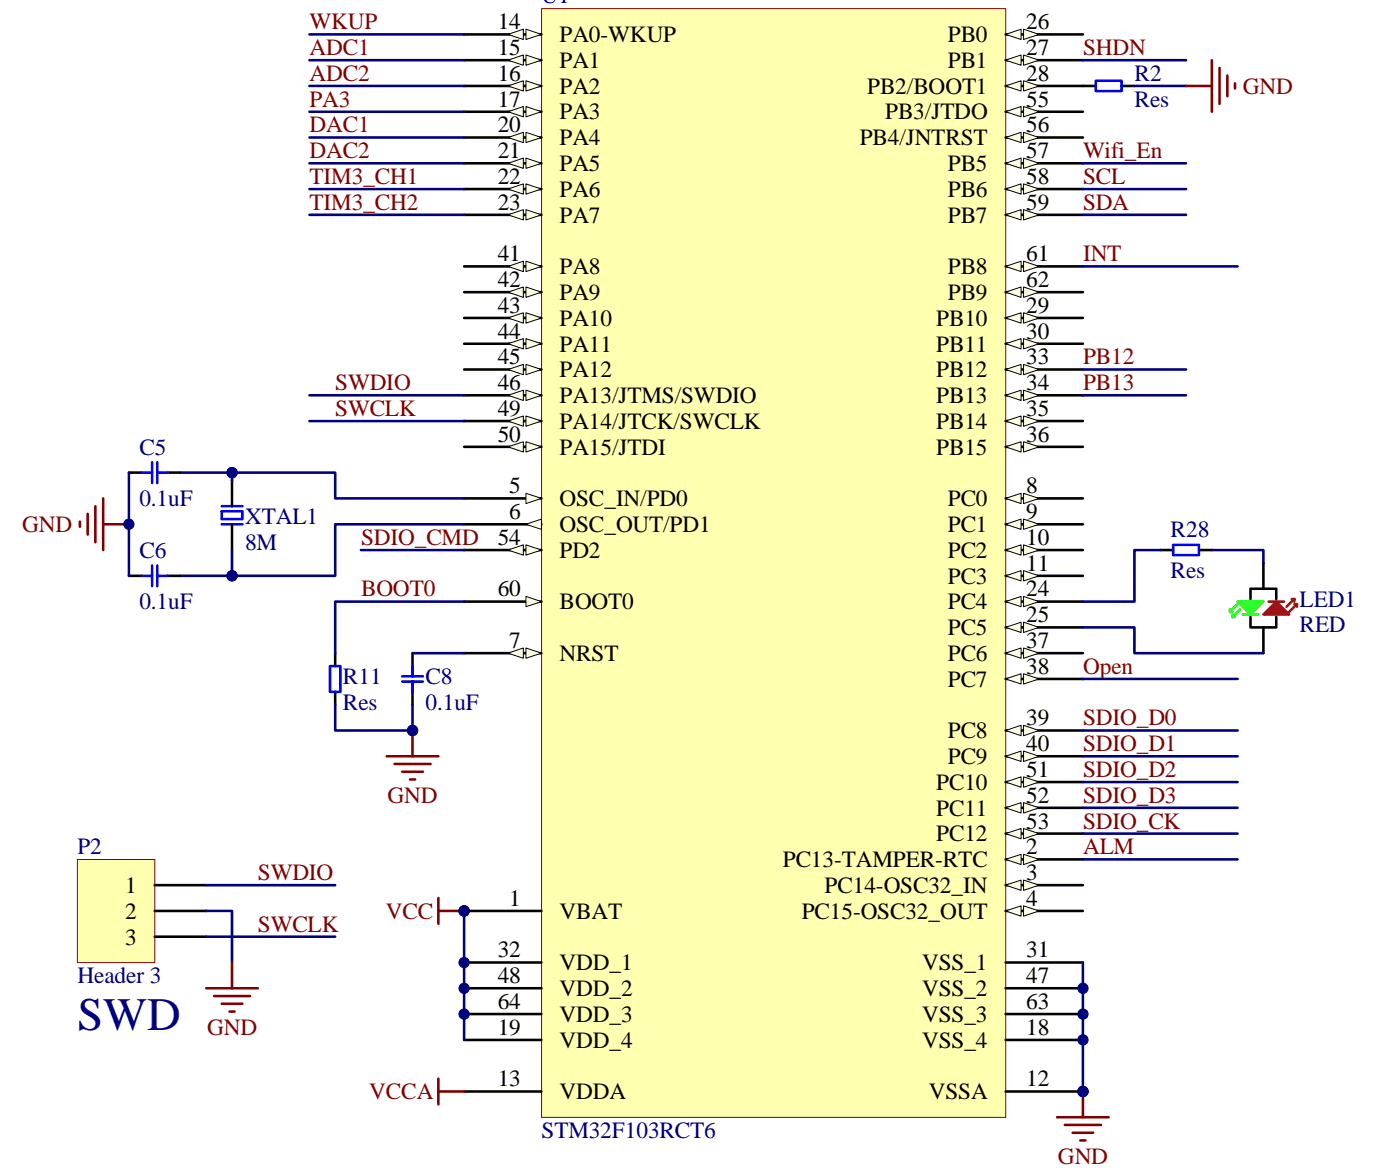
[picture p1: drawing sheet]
<svg xmlns="http://www.w3.org/2000/svg" width="251mm" height="210mm" viewBox="0 0 251 210" stroke-linecap="round" stroke-linejoin="round" font-family="sans-serif">
<path d="M97 1.6h83.1v198.4h-83.1z" fill="#ffffb0"/>
<path d="M97 1.5h83.1v198.5h-83.1z" fill="none" stroke="#800000" stroke-width=".18"/>
<path d="M83.1 107.7h13.9" fill="none" stroke="#000" stroke-width=".46"/>
<path d="M94.2 106.8l2.8 .9-2.8 .9z" fill="#ffffe8" stroke="#000" stroke-width=".18"/>
<path d="M83.1 116.9h13.9" fill="none" stroke="#000" stroke-width=".46"/>
<g fill="#ffffe8" stroke="#000" stroke-width=".18">
<path d="M94.2 116l2.8 .9-2.8 .9z"/>
<path d="M91 116.9l2.7-.9v1.8z"/>
</g>
<path d="M83.1 89.2h13.9" fill="none" stroke="#000" stroke-width=".46"/>
<path d="M94.2 88.3l2.8 .9-2.8 .9z" fill="#ffffe8" stroke="#000" stroke-width=".18"/>
<path d="M83.1 93.9h13.9" fill="none" stroke="#000" stroke-width=".46"/>
<path d="M94.2 93.9l2.8-1v1.9z" fill="#ffffe8" stroke="#000" stroke-width=".18"/>
<path d="M83.1 6.2h13.9" fill="none" stroke="#000" stroke-width=".46"/>
<g fill="#ffffe8" stroke="#000" stroke-width=".18">
<path d="M94.2 5.2l2.8 1-2.8 .9z"/>
<path d="M91 6.2l2.7-1v1.9z"/>
</g>
<path d="M83.1 10.8h13.9" fill="none" stroke="#000" stroke-width=".46"/>
<g fill="#ffffe8" stroke="#000" stroke-width=".18">
<path d="M94.2 9.8l2.8 1-2.8 .9z"/>
<path d="M91 10.8l2.7-1v1.9z"/>
</g>
<path d="M83.1 15.4h13.9" fill="none" stroke="#000" stroke-width=".46"/>
<g fill="#ffffe8" stroke="#000" stroke-width=".18">
<path d="M94.2 14.5l2.8 .9-2.8 .9z"/>
<path d="M91 15.4l2.7-.9v1.8z"/>
</g>
<path d="M83.1 20h13.9" fill="none" stroke="#000" stroke-width=".46"/>
<g fill="#ffffe8" stroke="#000" stroke-width=".18">
<path d="M94.2 19.1l2.8 .9-2.8 .9z"/>
<path d="M91 20l2.7-.9v1.8z"/>
</g>
<path d="M83.1 24.6h13.9" fill="none" stroke="#000" stroke-width=".46"/>
<g fill="#ffffe8" stroke="#000" stroke-width=".18">
<path d="M94.2 23.7l2.8 .9-2.8 .9z"/>
<path d="M91 24.6l2.7-.9v1.8z"/>
</g>
<path d="M83.1 29.2h13.9" fill="none" stroke="#000" stroke-width=".46"/>
<g fill="#ffffe8" stroke="#000" stroke-width=".18">
<path d="M94.2 28.3l2.8 .9-2.8 .9z"/>
<path d="M91 29.2l2.7-.9v1.8z"/>
</g>
<path d="M83.1 33.8h13.9" fill="none" stroke="#000" stroke-width=".46"/>
<g fill="#ffffe8" stroke="#000" stroke-width=".18">
<path d="M94.2 32.9l2.8 .9-2.8 1z"/>
<path d="M91 33.8l2.7-.9v1.9z"/>
</g>
<path d="M83.1 38.5h13.9" fill="none" stroke="#000" stroke-width=".46"/>
<g fill="#ffffe8" stroke="#000" stroke-width=".18">
<path d="M94.2 37.5l2.8 1-2.8 .9z"/>
<path d="M91 38.5l2.7-1v1.9z"/>
</g>
<path d="M83.1 47.7h13.9" fill="none" stroke="#000" stroke-width=".46"/>
<g fill="#ffffe8" stroke="#000" stroke-width=".18">
<path d="M94.2 46.8l2.8 .9-2.8 .9z"/>
<path d="M91 47.7l2.7-.9v1.8z"/>
</g>
<path d="M83.1 52.3h13.9" fill="none" stroke="#000" stroke-width=".46"/>
<g fill="#ffffe8" stroke="#000" stroke-width=".18">
<path d="M94.2 51.4l2.8 .9-2.8 .9z"/>
<path d="M91 52.3l2.7-.9v1.8z"/>
</g>
<path d="M83.1 56.9h13.9" fill="none" stroke="#000" stroke-width=".46"/>
<g fill="#ffffe8" stroke="#000" stroke-width=".18">
<path d="M94.2 56l2.8 .9-2.8 .9z"/>
<path d="M91 56.9l2.7-.9v1.8z"/>
</g>
<path d="M83.1 61.5h13.9" fill="none" stroke="#000" stroke-width=".46"/>
<g fill="#ffffe8" stroke="#000" stroke-width=".18">
<path d="M94.2 60.6l2.8 .9-2.8 1z"/>
<path d="M91 61.5l2.7-.9v1.9z"/>
</g>
<path d="M83.1 66.1h13.9" fill="none" stroke="#000" stroke-width=".46"/>
<g fill="#ffffe8" stroke="#000" stroke-width=".18">
<path d="M94.2 65.2l2.8 .9-2.8 1z"/>
<path d="M91 66.1l2.7-.9v1.9z"/>
</g>
<path d="M83.1 70.8h13.9" fill="none" stroke="#000" stroke-width=".46"/>
<g fill="#ffffe8" stroke="#000" stroke-width=".18">
<path d="M94.2 69.8l2.8 1-2.8 .9z"/>
<path d="M91 70.8l2.7-1v1.9z"/>
</g>
<path d="M83.1 75.4h13.9" fill="none" stroke="#000" stroke-width=".46"/>
<g fill="#ffffe8" stroke="#000" stroke-width=".18">
<path d="M94.2 74.5l2.8 .9-2.8 .9z"/>
<path d="M91 75.4l2.7-.9v1.8z"/>
</g>
<path d="M83.1 80h13.9" fill="none" stroke="#000" stroke-width=".46"/>
<g fill="#ffffe8" stroke="#000" stroke-width=".18">
<path d="M94.2 79.1l2.8 .9-2.8 .9z"/>
<path d="M91 80l2.7-.9v1.8z"/>
</g>
<path d="M180.1 6.2h13.8" fill="none" stroke="#000" stroke-width=".46"/>
<g fill="#ffffe8" stroke="#000" stroke-width=".18">
<path d="M180.1 6.2l2.8-1v1.9z"/>
<path d="M183.3 5.2l2.8 1-2.8 .9z"/>
</g>
<path d="M180.1 10.8h13.8" fill="none" stroke="#000" stroke-width=".46"/>
<g fill="#ffffe8" stroke="#000" stroke-width=".18">
<path d="M180.1 10.8l2.8-1v1.9z"/>
<path d="M183.3 9.8l2.8 1-2.8 .9z"/>
</g>
<path d="M180.1 15.4h13.8" fill="none" stroke="#000" stroke-width=".46"/>
<g fill="#ffffe8" stroke="#000" stroke-width=".18">
<path d="M180.1 15.4l2.8-.9v1.8z"/>
<path d="M183.3 14.5l2.8 .9-2.8 .9z"/>
</g>
<path d="M180.1 20h13.8" fill="none" stroke="#000" stroke-width=".46"/>
<g fill="#ffffe8" stroke="#000" stroke-width=".18">
<path d="M180.1 20l2.8-.9v1.8z"/>
<path d="M183.3 19.1l2.8 .9-2.8 .9z"/>
</g>
<path d="M180.1 24.6h13.8" fill="none" stroke="#000" stroke-width=".46"/>
<g fill="#ffffe8" stroke="#000" stroke-width=".18">
<path d="M180.1 24.6l2.8-.9v1.8z"/>
<path d="M183.3 23.7l2.8 .9-2.8 .9z"/>
</g>
<path d="M180.1 29.2h13.8" fill="none" stroke="#000" stroke-width=".46"/>
<g fill="#ffffe8" stroke="#000" stroke-width=".18">
<path d="M180.1 29.2l2.8-.9v1.8z"/>
<path d="M183.3 28.3l2.8 .9-2.8 .9z"/>
</g>
<path d="M180.1 33.8h13.8" fill="none" stroke="#000" stroke-width=".46"/>
<g fill="#ffffe8" stroke="#000" stroke-width=".18">
<path d="M180.1 33.8l2.8-.9v1.9z"/>
<path d="M183.3 32.9l2.8 .9-2.8 1z"/>
</g>
<path d="M180.1 38.5h13.8" fill="none" stroke="#000" stroke-width=".46"/>
<g fill="#ffffe8" stroke="#000" stroke-width=".18">
<path d="M180.1 38.5l2.8-1v1.9z"/>
<path d="M183.3 37.5l2.8 1-2.8 .9z"/>
</g>
<path d="M180.1 47.7h13.8" fill="none" stroke="#000" stroke-width=".46"/>
<g fill="#ffffe8" stroke="#000" stroke-width=".18">
<path d="M180.1 47.7l2.8-.9v1.8z"/>
<path d="M183.3 46.8l2.8 .9-2.8 .9z"/>
</g>
<path d="M180.1 52.3h13.8" fill="none" stroke="#000" stroke-width=".46"/>
<g fill="#ffffe8" stroke="#000" stroke-width=".18">
<path d="M180.1 52.3l2.8-.9v1.8z"/>
<path d="M183.3 51.4l2.8 .9-2.8 .9z"/>
</g>
<path d="M180.1 56.9h13.8" fill="none" stroke="#000" stroke-width=".46"/>
<g fill="#ffffe8" stroke="#000" stroke-width=".18">
<path d="M180.1 56.9l2.8-.9v1.8z"/>
<path d="M183.3 56l2.8 .9-2.8 .9z"/>
</g>
<path d="M180.1 61.5h13.8" fill="none" stroke="#000" stroke-width=".46"/>
<g fill="#ffffe8" stroke="#000" stroke-width=".18">
<path d="M180.1 61.5l2.8-.9v1.9z"/>
<path d="M183.3 60.6l2.8 .9-2.8 1z"/>
</g>
<path d="M180.1 66.1h13.8" fill="none" stroke="#000" stroke-width=".46"/>
<g fill="#ffffe8" stroke="#000" stroke-width=".18">
<path d="M180.1 66.1l2.8-.9v1.9z"/>
<path d="M183.3 65.2l2.8 .9-2.8 1z"/>
</g>
<path d="M180.1 70.8h13.8" fill="none" stroke="#000" stroke-width=".46"/>
<g fill="#ffffe8" stroke="#000" stroke-width=".18">
<path d="M180.1 70.8l2.8-1v1.9z"/>
<path d="M183.3 69.8l2.8 1-2.8 .9z"/>
</g>
<path d="M180.1 75.4h13.8" fill="none" stroke="#000" stroke-width=".46"/>
<g fill="#ffffe8" stroke="#000" stroke-width=".18">
<path d="M180.1 75.4l2.8-.9v1.8z"/>
<path d="M183.3 74.5l2.8 .9-2.8 .9z"/>
</g>
<path d="M180.1 80h13.8" fill="none" stroke="#000" stroke-width=".46"/>
<g fill="#ffffe8" stroke="#000" stroke-width=".18">
<path d="M180.1 80l2.8-.9v1.8z"/>
<path d="M183.3 79.1l2.8 .9-2.8 .9z"/>
</g>
<path d="M180.1 89.2h13.8" fill="none" stroke="#000" stroke-width=".46"/>
<g fill="#ffffe8" stroke="#000" stroke-width=".18">
<path d="M180.1 89.2l2.8-.9v1.8z"/>
<path d="M183.3 88.3l2.8 .9-2.8 .9z"/>
</g>
<path d="M180.1 93.9h13.8" fill="none" stroke="#000" stroke-width=".46"/>
<g fill="#ffffe8" stroke="#000" stroke-width=".18">
<path d="M180.1 93.9l2.8-1v1.9z"/>
<path d="M183.3 92.9l2.8 1-2.8 .9z"/>
</g>
<path d="M180.1 98.5h13.8" fill="none" stroke="#000" stroke-width=".46"/>
<g fill="#ffffe8" stroke="#000" stroke-width=".18">
<path d="M180.1 98.5l2.8-1v1.9z"/>
<path d="M183.3 97.5l2.8 1-2.8 .9z"/>
</g>
<path d="M180.1 103.1h13.8" fill="none" stroke="#000" stroke-width=".46"/>
<g fill="#ffffe8" stroke="#000" stroke-width=".18">
<path d="M180.1 103.1l2.8-.9v1.8z"/>
<path d="M183.3 102.2l2.8 .9-2.8 .9z"/>
</g>
<path d="M180.1 107.7h13.8" fill="none" stroke="#000" stroke-width=".46"/>
<g fill="#ffffe8" stroke="#000" stroke-width=".18">
<path d="M180.1 107.7l2.8-.9v1.8z"/>
<path d="M183.3 106.8l2.8 .9-2.8 .9z"/>
</g>
<path d="M180.1 112.3h13.8" fill="none" stroke="#000" stroke-width=".46"/>
<g fill="#ffffe8" stroke="#000" stroke-width=".18">
<path d="M180.1 112.3l2.8-.9v1.8z"/>
<path d="M183.3 111.4l2.8 .9-2.8 .9z"/>
</g>
<path d="M180.1 116.9h13.8" fill="none" stroke="#000" stroke-width=".46"/>
<g fill="#ffffe8" stroke="#000" stroke-width=".18">
<path d="M180.1 116.9l2.8-.9v1.8z"/>
<path d="M183.3 116l2.8 .9-2.8 .9z"/>
</g>
<path d="M180.1 121.5h13.8" fill="none" stroke="#000" stroke-width=".46"/>
<g fill="#ffffe8" stroke="#000" stroke-width=".18">
<path d="M180.1 121.5l2.8-.9v1.8z"/>
<path d="M183.3 120.6l2.8 .9-2.8 .9z"/>
</g>
<path d="M180.1 130.8h13.8" fill="none" stroke="#000" stroke-width=".46"/>
<g fill="#ffffe8" stroke="#000" stroke-width=".18">
<path d="M180.1 130.8l2.8-1v1.9z"/>
<path d="M183.3 129.8l2.8 1-2.8 .9z"/>
</g>
<path d="M180.1 135.4h13.8" fill="none" stroke="#000" stroke-width=".46"/>
<g fill="#ffffe8" stroke="#000" stroke-width=".18">
<path d="M180.1 135.4l2.8-.9v1.8z"/>
<path d="M183.3 134.5l2.8 .9-2.8 .9z"/>
</g>
<path d="M180.1 140h13.8" fill="none" stroke="#000" stroke-width=".46"/>
<g fill="#ffffe8" stroke="#000" stroke-width=".18">
<path d="M180.1 140l2.8-.9v1.8z"/>
<path d="M183.3 139.1l2.8 .9-2.8 .9z"/>
</g>
<path d="M180.1 144.6h13.8" fill="none" stroke="#000" stroke-width=".46"/>
<g fill="#ffffe8" stroke="#000" stroke-width=".18">
<path d="M180.1 144.6l2.8-.9v1.8z"/>
<path d="M183.3 143.7l2.8 .9-2.8 .9z"/>
</g>
<path d="M180.1 149.2h13.8" fill="none" stroke="#000" stroke-width=".46"/>
<g fill="#ffffe8" stroke="#000" stroke-width=".18">
<path d="M180.1 149.2l2.8-.9v1.9z"/>
<path d="M183.3 148.3l2.8 .9-2.8 1z"/>
</g>
<path d="M180.1 153.8h13.8" fill="none" stroke="#000" stroke-width=".46"/>
<g fill="#ffffe8" stroke="#000" stroke-width=".18">
<path d="M180.1 153.8l2.8-.9v1.9z"/>
<path d="M183.3 152.9l2.8 .9-2.8 1z"/>
</g>
<path d="M180.1 158.5h13.8" fill="none" stroke="#000" stroke-width=".46"/>
<g fill="#ffffe8" stroke="#000" stroke-width=".18">
<path d="M180.1 158.5l2.8-1v1.9z"/>
<path d="M183.3 157.5l2.8 1-2.8 .9z"/>
</g>
<path d="M180.1 163.1h13.8" fill="none" stroke="#000" stroke-width=".46"/>
<g fill="#ffffe8" stroke="#000" stroke-width=".18">
<path d="M180.1 163.1l2.8-.9v1.8z"/>
<path d="M183.3 162.2l2.8 .9-2.8 .9z"/>
</g>
<path d="M83.1 98.5h13.9" fill="none" stroke="#000" stroke-width=".46"/>
<g fill="#ffffe8" stroke="#000" stroke-width=".18">
<path d="M94.2 97.5l2.8 1-2.8 .9z"/>
<path d="M91 98.5l2.7-1v1.9z"/>
</g>
<g fill="none" stroke="#000" stroke-width=".46">
<path d="M193.9 15.4h2.3M200.8 15.4h2.4M23.1 84.6h2.3M30 84.6h2.3M41.5 86v4.6M41.5 93.9v4.6M23.1 103.1h2.3M30 103.1h2.3M60 116.9v2.3M73.9 116.9v2.3M226.2 112.3v4.6M60 123.8v2.4"/>
<path d="M73.9 123.8v2.4M83.1 163.1h13.9M83.1 172.3h13.9M83.1 176.9h13.9M180.1 172.3h13.8M180.1 176.9h13.8M83.1 181.5h13.9M83.1 186.2h13.9M83.1 195.4h13.9M180.1 181.5h13.8M180.1 186.2h13.8M180.1 195.4h13.8"/>
</g>
<g fill="none" stroke="#000080" stroke-width=".46">
<path d="M55.4 6.2h27.7M203.2 15.4h9.2M55.4 33.8h27.7M55.4 38.5h27.7M55.4 24.6h27.7M55.4 29.2h27.7M193.9 33.8h18.5M193.9 38.5h18.5M55.4 75.4h27.7M55.4 70.8h27.7M23.1 84.6v18.5M32.3 84.6h9.2"/>
<path d="M41.5 86v-1.4h18.5v4.6h23.1M64.6 98.5h18.5M83.1 93.9h-23.1v9.2h-18.5v-4.6M32.3 103.1h9.2M73.9 116.9h9.2M83.1 107.7h-23.1v9.2M60 126.2v4.6h13.9v-4.6M193.9 130.8h27.7M193.9 135.4h27.7M193.9 140h27.7M193.9 144.6h27.7M193.9 149.2h27.7"/>
<path d="M193.9 153.8h27.7M193.9 172.3v23.1"/>
</g>
<g fill="none" stroke="#800000" stroke-width=".46">
<path d="M212.4 15.4h4.6M217 10.8v9.2M218.4 12.1v6.5M219.8 13.5v3.7M221.2 14.9v.9M14.3 93.4v.9M15.7 92v3.7M17.1 90.6v6.5M18.5 89.2v9.3M18.5 93.9h4.6M69.3 135.4h9.2M70.7 136.8h6.4"/>
<path d="M72 138.2h3.7M73.4 139.5h.9M73.9 130.8v4.6M78.5 163.1h4.6M78.5 160.8v4.6M78.5 195.4h4.6M78.5 193.1v4.6M193.9 195.4v4.6M189.3 200h9.2M190.7 201.4h6.5M192.1 202.8h3.7M193.5 204.2h.9"/>
</g>
<g fill="none" stroke="#00f" stroke-width=".46">
<path d="M196.2 14.5h4.6v1.8h-4.6zM25.4 84.6h1.8M27.2 82.8v3.7M28.2 84.6h1.8M28.2 82.8v3.7M39.7 91.5h3.7v1.4h-3.7zM39.7 93.9h3.7M39.7 90.6h3.7M25.4 103.1h1.8M27.2 101.2v3.7M28.2 101.2v3.7M28.2 103.1h1.8"/>
<path d="M59.1 119.2h1.9v4.6h-1.9zM73.9 119.2v1.9M72 121.1h3.7M72 122h3.7M73.9 122v1.8"/>
</g>
<path d="M227.2 107.7h2.8M231.3 107.2h.5M231.8 107.2l-1.4 1.4M231.8 107.2v.5M231.8 108.1h.5v.5M232.3 108.1l-1.4 1.4" fill="none" stroke="#f00" stroke-width=".46"/>
<path d="M228.6 107.7l2.3 2.3h-4.7z" fill="#ee0e22" stroke="#f00" stroke-width=".46"/>
<path d="M220.3 109.1v.4h.4M220.7 110v.4M220.7 110.4h.5M221.6 108.1l-1.3 1.4M222.1 109.1l-1.4 1.3M222.6 110h2.7" fill="none" stroke="#0f0" stroke-width=".46"/>
<path d="M207.8 98.5h2.3M214.7 98.5h2.3M223.9 110.4v1.9h4.7v-1.9M223.9 107.2v-1.8h4.7v1.8M226.2 100.8v4.6" fill="none" stroke="#000" stroke-width=".46"/>
<path d="M221.6 107.7h4.6l-2.3 2.3z" fill="#0f0" stroke="#0f0" stroke-width=".46"/>
<path d="M210.1 97.5h4.6v1.9h-4.6z" fill="none" stroke="#00f" stroke-width=".46"/>
<g fill="none" stroke="#000080" stroke-width=".46">
<path d="M55.4 10.8h27.7M55.4 15.4h27.7M193.9 10.8h18.5M55.4 20h27.7M193.9 29.2h18.5M193.9 47.7h27.7M193.9 70.8h18.5M193.9 66.1h18.5M207.8 98.5h-4.6v9.2h-9.3M217 98.5h9.2v2.3M193.9 112.3h9.3v4.6h23M193.9 121.5h27.7"/>
<path d="M83.1 163.1v23.1"/>
</g>
<path d="M13.9 153.9h13.8v18.4h-13.8z" fill="#ffffb0"/>
<path d="M13.9 153.9h13.8v18.4h-13.8z" fill="none" stroke="#800000" stroke-width=".18"/>
<path d="M27.7 158.5h9.2M27.7 163.1h9.2M27.7 167.7h9.2" fill="none" stroke="#000" stroke-width=".46"/>
<path d="M36.9 158.5h23.1M36.9 163.1h4.6v9.2M36.9 167.7h23.1" fill="none" stroke="#000080" stroke-width=".46"/>
<path d="M36.9 176.9h9.3M38.3 178.3h6.5M39.7 179.7h3.7M41.5 172.3v4.6M41.1 181.1h.9" fill="none" stroke="#800000" stroke-width=".46"/>
<g fill="#000080" stroke="#000080" stroke-width=".18">
<circle cx="83.1" cy="163.1" r=".92"/>
<circle cx="83.1" cy="172.3" r=".92"/>
<circle cx="83.1" cy="176.9" r=".92"/>
<circle cx="83.1" cy="181.5" r=".92"/>
<circle cx="193.9" cy="176.9" r=".92"/>
<circle cx="193.9" cy="181.5" r=".92"/>
<circle cx="193.9" cy="186.2" r=".92"/>
<circle cx="193.9" cy="195.4" r=".92"/>
<circle cx="41.6" cy="103.1" r=".92"/>
<circle cx="41.6" cy="84.6" r=".92"/>
<circle cx="23.1" cy="93.8" r=".92"/>
<circle cx="73.9" cy="130.8" r=".93"/>
</g>
<text font-size="8.3" fill="#000080" x="13.9" y="184.4">SWD</text>
<g font-size="4.2" fill="#800000">
<text x="55.4" y="5.2">WKUP</text>
<text x="55.4" y="9.8">ADC1</text>
<text x="193.9" y="9.8">SHDN</text>
<text x="55.4" y="14.5">ADC2</text>
<text x="222.6" y="16.8">GND</text>
<text x="55.4" y="19.1">PA3</text>
<text x="55.4" y="23.7">DAC1</text>
<text x="55.4" y="28.3">DAC2</text>
<text x="193.9" y="28.3">Wifi_En</text>
<text x="55.4" y="32.9">TIM3_CH1</text>
<text x="193.9" y="32.9">SCL</text>
<text x="55.4" y="37.5">TIM3_CH2</text>
<text x="193.9" y="37.5">SDA</text>
<text x="193.9" y="46.8">INT</text>
<text x="193.9" y="65.2">PB12</text>
<text x="60" y="69.8">SWDIO</text>
<text x="193.9" y="69.8">PB13</text>
<text x="60" y="74.5">SWCLK</text>
<text x="4" y="95.2">GND</text>
<text x="64.7" y="97.5">SDIO_CMD</text>
<text x="64.7" y="106.8">BOOT0</text>
<text x="193.9" y="120.6">Open</text>
<text x="193.9" y="129.8">SDIO_D0</text>
<text x="193.9" y="134.5">SDIO_D1</text>
<text x="69.4" y="143.7">GND</text>
<text x="193.9" y="139.1">SDIO_D2</text>
<text x="193.9" y="143.7">SDIO_D3</text>
<text x="193.9" y="148.3">SDIO_CK</text>
<text x="193.9" y="152.9">ALM</text>
<text x="46.2" y="157.5">SWDIO</text>
<text x="46.2" y="166.8">SWCLK</text>
<text x="69.1" y="164.5">VCC</text>
<text x="37.1" y="185.2">GND</text>
<text x="66.1" y="196.8">VCCA</text>
<text x="189.5" y="208.3">GND</text>
</g>
<g font-size="4.2">
<text x="89.1" y="5.2">14</text>
<text x="183.8" y="5.2">26</text>
<text x="89.1" y="9.8">15</text>
<text x="100.2" y="7.5">PA0-WKUP</text>
<text x="169.8" y="7.5">PB0</text>
<text x="183.8" y="9.8">27</text>
<text x="89.1" y="14.5">16</text>
<text x="100.2" y="12.1">PA1</text>
<text x="100.2" y="16.8">PA2</text>
<text x="155.3" y="16.8">PB2/BOOT1</text>
<text x="169.8" y="12.1">PB1</text>
<text x="183.8" y="14.5">28</text>
<text x="89.1" y="19.1">17</text>
<text x="89.1" y="23.7">20</text>
<text x="100.2" y="21.4">PA3</text>
<text x="158.5" y="21.4">PB3/JTDO</text>
<text x="183.8" y="23.7">56</text>
<text x="183.8" y="19.1">55</text>
<text x="89.1" y="28.3">21</text>
<text x="100.2" y="26">PA4</text>
<text x="154" y="26">PB4/JNTRST</text>
<text x="183.8" y="28.3">57</text>
<text x="89.1" y="32.9">22</text>
<text x="100.2" y="30.6">PA5</text>
<text x="100.2" y="35.2">PA6</text>
<text x="169.8" y="30.6">PB5</text>
<text x="169.8" y="35.2">PB6</text>
<text x="183.8" y="32.9">58</text>
<text x="89.1" y="37.5">23</text>
<text x="100.2" y="39.8">PA7</text>
<text x="169.8" y="39.8">PB7</text>
<text x="183.8" y="37.5">59</text>
<text x="89.1" y="46.8">41</text>
<text x="183.8" y="46.8">61</text>
<text x="89.1" y="51.4">42</text>
<text x="100.2" y="49.1">PA8</text>
<text x="100.2" y="53.7">PA9</text>
<text x="169.8" y="49.1">PB8</text>
<text x="169.8" y="53.7">PB9</text>
<text x="183.8" y="51.4">62</text>
<text x="89.1" y="56">43</text>
<text x="100.2" y="58.3">PA10</text>
<text x="167.7" y="58.3">PB10</text>
<text x="183.8" y="56">29</text>
<text x="89.1" y="60.6">44</text>
<text x="89.1" y="65.2">45</text>
<text x="100.2" y="62.9">PA11</text>
<text x="167.7" y="62.9">PB11</text>
<text x="183.8" y="60.6">30</text>
<text x="183.8" y="65.2">33</text>
<text x="89.1" y="69.8">46</text>
<text x="100.2" y="67.5">PA12</text>
<text x="167.7" y="67.5">PB12</text>
<text x="183.8" y="69.8">34</text>
<text x="89.1" y="74.5">49</text>
<text x="100.2" y="72.2">PA13/JTMS/SWDIO</text>
<text x="100.2" y="76.8">PA14/JTCK/SWCLK</text>
<text x="167.7" y="72.2">PB13</text>
<text x="167.7" y="76.8">PB14</text>
<text x="183.8" y="74.5">35</text>
<text x="89.1" y="79.1">50</text>
<text x="100.2" y="81.4">PA15/JTDI</text>
<text x="167.7" y="81.4">PB15</text>
<text x="183.8" y="79.1">36</text>
<text x="91.2" y="88.3">5</text>
<text x="183.8" y="88.3">8</text>
<text x="91.2" y="92.9">6</text>
<text x="100.2" y="90.6">OSC_IN/PD0</text>
<text x="100.2" y="95.2">OSC_OUT/PD1</text>
<text x="169.8" y="90.6">PC0</text>
<text x="169.8" y="95.2">PC1</text>
<text x="183.8" y="92.9">9</text>
<text x="89.1" y="97.5">54</text>
<text x="100.2" y="99.8">PD2</text>
<text x="169.8" y="99.8">PC2</text>
<text x="183.8" y="97.5">10</text>
<text x="89.1" y="106.8">60</text>
<text x="169.8" y="104.5">PC3</text>
<text x="183.8" y="102.2">11</text>
<text x="183.8" y="106.8">24</text>
<text x="100.2" y="109.1">BOOT0</text>
<text x="169.8" y="109.1">PC4</text>
<text x="169.8" y="113.7">PC5</text>
<text x="183.8" y="111.4">25</text>
<text x="91.2" y="116">7</text>
<text x="100.2" y="118.3">NRST</text>
<text x="169.8" y="118.3">PC6</text>
<text x="183.8" y="116">37</text>
<text x="169.8" y="122.9">PC7</text>
<text x="183.8" y="120.6">38</text>
<text x="183.8" y="129.8">39</text>
<text x="169.8" y="132.1">PC8</text>
<text x="169.8" y="136.8">PC9</text>
<text x="183.8" y="134.5">40</text>
<text x="167.7" y="141.4">PC10</text>
<text x="183.8" y="139.1">51</text>
<text x="183.8" y="143.7">52</text>
<text x="167.7" y="146">PC11</text>
<text x="183.8" y="148.3">53</text>
<text x="140.2" y="155.2">PC13-TAMPER-RTC</text>
<text x="167.7" y="150.6">PC12</text>
<text x="183.8" y="152.9">2</text>
<text x="22.4" y="159.9">1</text>
<text x="147.7" y="159.9">PC14-OSC32_IN</text>
<text x="183.8" y="157.5">3</text>
<text x="22.4" y="164.5">2</text>
<text x="91.2" y="162.2">1</text>
<text x="100.2" y="164.5">VBAT</text>
<text x="143.6" y="164.5">PC15-OSC32_OUT</text>
<text x="183.8" y="162.2">4</text>
<text x="22.4" y="169.1">3</text>
<text x="89.1" y="171.4">32</text>
<text x="100.2" y="173.7">VDD_1</text>
<text x="165.1" y="173.7">VSS_1</text>
<text x="183.8" y="171.4">31</text>
<text x="89.1" y="176">48</text>
<text x="100.2" y="178.3">VDD_2</text>
<text x="165.1" y="178.3">VSS_2</text>
<text x="183.8" y="176">47</text>
<text x="89.1" y="180.6">64</text>
<text x="89.1" y="185.2">19</text>
<text x="100.2" y="182.9">VDD_3</text>
<text x="165.1" y="182.9">VSS_3</text>
<text x="183.8" y="180.6">63</text>
<text x="183.8" y="185.2">18</text>
<text x="100.2" y="187.5">VDD_4</text>
<text x="165.1" y="187.5">VSS_4</text>
<text x="89.1" y="194.5">13</text>
<text x="100.2" y="196.8">VDDA</text>
<text x="166.3" y="196.8">VSSA</text>
<text x="183.8" y="194.5">12</text>
</g>
<g font-size="4.2" fill="#000080">
<text x="97" y=".6">U1</text>
<text x="203.2" y="14.5">R2</text>
<text x="203.2" y="19.1">Res</text>
<text x="25" y="81.4">C5</text>
<text x="25" y="90.6">0.1uF</text>
<text x="43.9" y="93.9">XTAL1</text>
<text x="25" y="99.8">C6</text>
<text x="43.9" y="98.5">8M</text>
<text x="209.6" y="96.2">R28</text>
<text x="209.6" y="103.5">Res</text>
<text x="25" y="109.1">0.1uF</text>
<text x="232.7" y="108.6">LED1</text>
<text x="232.7" y="113.2">RED</text>
<text x="61.4" y="122.4">R11</text>
<text x="76.2" y="122.4">C8</text>
<text x="61.4" y="127.1">Res</text>
<text x="76.2" y="127.1">0.1uF</text>
<text x="13.9" y="152.9">P2</text>
<text x="13.9" y="176">Header 3</text>
<text x="97" y="203.7">STM32F103RCT6</text>
</g>
</svg>
